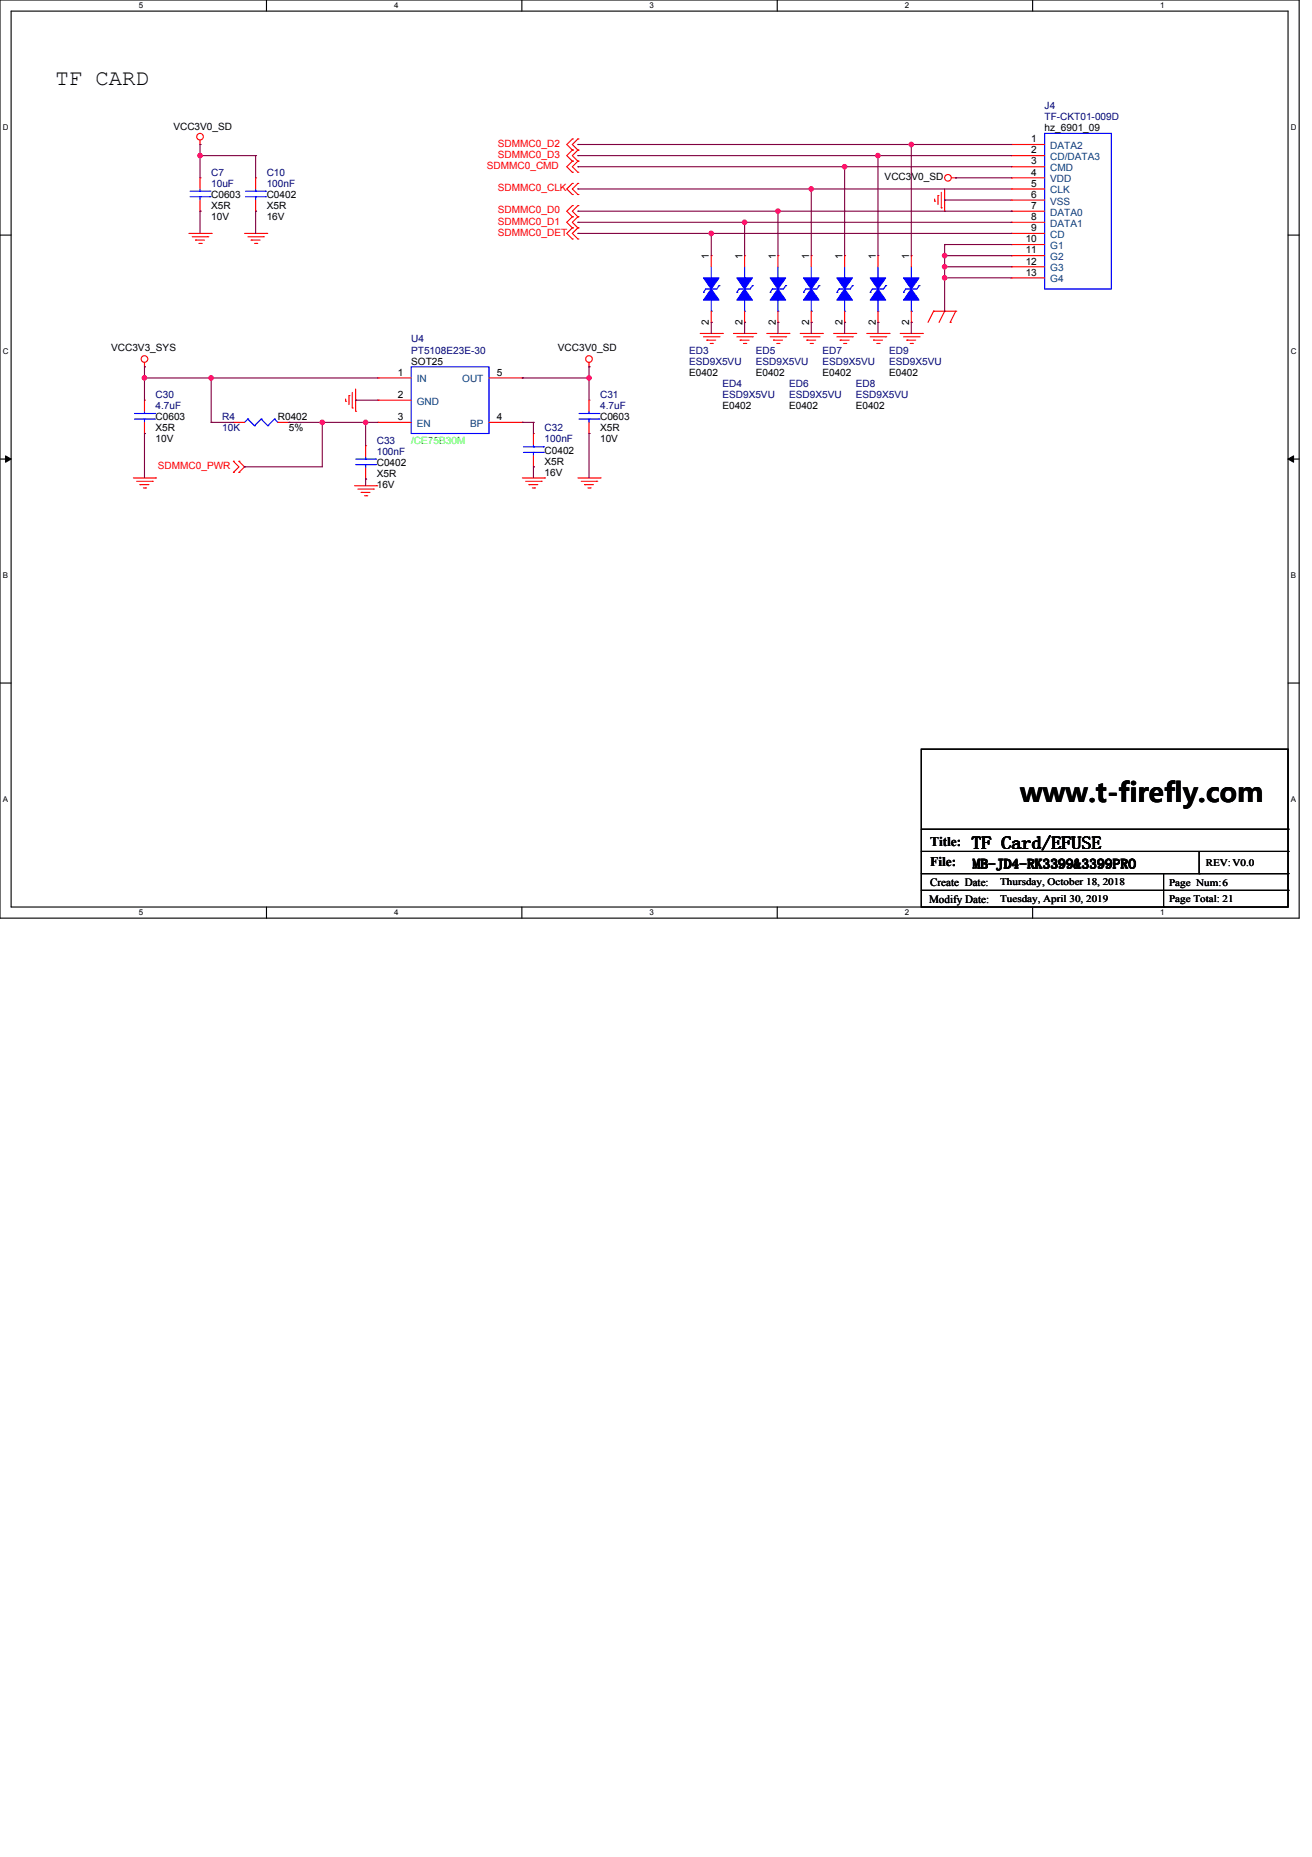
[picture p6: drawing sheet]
<svg xmlns="http://www.w3.org/2000/svg" width="210mm" height="297mm" viewBox="0 0 210 297" stroke-linecap="round" stroke-linejoin="round" font-family="sans-serif">
<path d="M0 0h207.8v146.9h-207.8zM1.8 1.8h204.3v143.3h-204.3z" fill="none" stroke="#000" stroke-width=".18"/>
<g fill="#fff">
<path d="M22.2 .2h.7v1.4h-.7z"/>
<path d="M22.2 145.3h.7v1.4h-.7z"/>
</g>
<path d="M42.6 0v1.8M42.6 145.1v1.8" fill="none" stroke="#000" stroke-width=".18"/>
<g fill="#fff">
<path d="M63.1 .2h.7v1.4h-.7z"/>
<path d="M63.1 145.3h.7v1.4h-.7z"/>
</g>
<path d="M83.5 0v1.8M83.5 145.1v1.8" fill="none" stroke="#000" stroke-width=".18"/>
<g fill="#fff">
<path d="M103.9 .2h.7v1.4h-.7z"/>
<path d="M103.9 145.3h.7v1.4h-.7z"/>
</g>
<path d="M124.4 0v1.8M124.4 145.1v1.8" fill="none" stroke="#000" stroke-width=".18"/>
<g fill="#fff">
<path d="M144.8 .2h.7v1.4h-.7z"/>
<path d="M144.8 145.3h.7v1.4h-.7z"/>
</g>
<path d="M165.2 0v1.8M165.2 145.1v1.8" fill="none" stroke="#000" stroke-width=".18"/>
<g fill="#fff">
<path d="M185.6 .2h.7v1.4h-.7z"/>
<path d="M185.6 145.3h.7v1.4h-.7z"/>
<path d="M.4 19.7h1v1.4h-1z"/>
<path d="M206.5 19.7h.9v1.4h-.9z"/>
<path d="M.4 55.5h1v1.4h-1z"/>
<path d="M206.5 55.5h.9v1.4h-.9z"/>
</g>
<path d="M0 37.6h1.8M206.1 37.6h1.7" fill="none" stroke="#000" stroke-width=".18"/>
<g fill="#fff">
<path d="M.4 91.3h.9v1.5h-.9z"/>
<path d="M206.5 91.3h.9v1.5h-.9z"/>
</g>
<path d="M0 73.4h1.8M206.1 73.4h1.7" fill="none" stroke="#000" stroke-width=".18"/>
<path d="M.9 72.9l.9 .5-.9 .5zM206.1 73.4l.9-.5v1z" fill="#000"/>
<path d="M.9 72.9l.9 .5-.9 .5zM206.1 73.4l.9-.5v1z" fill="none" stroke="#000" stroke-width=".16"/>
<g fill="#fff">
<path d="M.4 127.2h.9v1.4h-.9z"/>
<path d="M206.5 127.2h.9v1.4h-.9z"/>
</g>
<g fill="none" stroke="#000" stroke-width=".18">
<path d="M0 109.3h1.8M147.4 119.8h58.7v25.3h-58.7zM206.1 109.3h1.7M147.4 132.6h58.7M147.4 136.2h58.7M147.4 139.8h58.7M186.2 139.8v5.3M191.8 139.8h.1M191.8 136.2v3.6M206.1 132.6h.1M206.1 136.2h.1M206.1 139.8h.1"/>
<path d="M147.4 142.4h58.7M186.2 145.1h.1M206.1 142.4h.1"/>
</g>
<g fill="none" stroke="#f00" stroke-width=".18">
<path d="M30.2 37.3h3.6M30.8 37.9h2.4M31.3 38.4h.1M31.3 38.4h1.4M31.8 38.9h.4M32 23.1h.1M32 22.4v.7M32.2 38.9h.1M33.2 37.9h.1M33.8 37.3h.1M39.1 37.3h3.6M39.6 37.9h2.5"/>
<path d="M40.2 38.4h.1M40.2 38.4h1.4M40.7 38.9h.4M40.9 28.4h.1M40.9 33.8h.1M40.9 28.4v1.8M40.9 32v1.8M41.1 38.9h.1M42.1 37.9h.1M42.7 37.3h.1M91.6 22.2h.1M91.6 24h.1"/>
<path d="M91.6 25.8h.1M91.6 27.6h.1M91.6 29.3h.1M91.6 31.1h.1M91.6 32.9h.1M91.6 34.7h.1M91.6 36.4h.1M91.6 38.2h.1M91.6 22.2l-.9 .9 .9 .9M91.6 24l-.9 .9 .9 .9M91.6 25.8l-.9 .9 .9 .9M91.6 29.3l-.9 .9 .9 .9"/>
<path d="M91.6 32.9l-.9 .9 .9 .9M91.6 34.7l-.9 .9 .9 .8M91.6 36.4l-.9 .9 .9 .9M92.5 22.2h.1M92.5 24h.1M92.5 25.8h.1M92.5 27.6h.1M92.5 29.3h.1M92.5 31.1h.1M92.5 32.9h.1M92.5 34.7h.1M92.5 36.4h.1"/>
<path d="M92.5 38.2h.1M92.5 22.2l-.9 .9 .9 .9M92.5 24l-.9 .9 .9 .9M92.5 25.8l-.9 .9 .9 .9M92.5 29.3l-.9 .9 .9 .9M92.5 32.9l-.9 .9 .9 .9M92.5 34.7l-.9 .9 .9 .8M92.5 36.4l-.9 .9 .9 .9M149.5 32.2h.1M149.5 31.8v.4M150.1 31.3h.1M150.1 31.3v1.4"/>
<path d="M150.6 33.2h.1M150.6 30.8v2.4M151.1 33.8h.1M151.1 30.2v3.6M152.2 28.4h.7M152.9 28.4h.1M23.1 58.7h.1M23.1 58v.7M94.2 58.7h.1M94.2 58v.7M112 53.3h3.6M112.5 53.9h2.5"/>
<path d="M113.1 54.4h.1M113.1 54.4h1.4M113.6 54.9h.4M114 54.9h.1M115 53.9h.1M115.6 53.3h.1M117.3 53.3h3.6M117.9 53.9h2.5M118.4 54.4h.1M118.4 54.4h1.4M118.9 54.9h.4M119.3 54.9h.1"/>
<path d="M120.4 53.9h.1M120.9 53.3h.1M122.7 53.3h3.5M123.2 53.9h2.5M123.7 54.4h.1M123.7 54.4h1.5M124.3 54.9h.3M124.6 54.9h.1M125.7 53.9h.1M126.2 53.3h.1M128 53.3h3.6M128.5 53.9h2.5"/>
<path d="M129.1 54.4h.1M129.1 54.4h1.4M129.6 54.9h.4M130 54.9h.1M131 53.9h.1M131.6 53.3h.1M133.3 53.3h3.6M133.9 53.9h2.5M134.4 54.4h.1M134.4 54.4h1.4M135 54.9h.3M135.3 54.9h.1"/>
<path d="M136.4 53.9h.1M136.9 53.3h.1M138.7 53.3h3.5M139.2 53.9h2.5M139.8 54.4h.1M139.8 54.4h1.4M140.3 54.9h.3M140.6 54.9h.1M141.7 53.9h.1M142.2 53.3h.1M144 53.3h3.6M144.6 53.9h2.4"/>
<path d="M145.1 54.4h.1M145.1 54.4h1.4M145.6 54.9h.4M146 54.9h.1M147 53.9h.1M147.6 53.3h.1M149.4 49.8h.1M149.4 49.8l-.9 1.8M149.4 49.8h3.5M151.1 49.8h.1M151.1 49.8l-.9 1.8M152 51.6h.1"/>
<path d="M152.9 49.8h.1M152.9 49.8l-.9 1.8M21.3 76.5h3.6M21.9 77h2.5M22.4 77.5h.1M22.4 77.5h1.4M22.9 78.1h.4M23.3 78.1h.1M24.4 77h.1M24.9 76.5h.1M37.3 75.6h.1M37.3 73.8h.1"/>
<path d="M37.3 73.8l.9 .9-.9 .9M38.2 73.8h.1M38.2 75.6h.1M38.2 73.8l.9 .9-.9 .9M55.3 64.2h.1M55.3 63.8v.4M55.8 63.3h.1M55.8 63.3v1.4M56.4 65.3h.1M56.4 62.8v2.5M56.7 77.7h3.6M56.9 65.8h.1"/>
<path d="M56.9 62.2v3.6M57.3 78.2h2.4M57.8 78.8h.1M57.8 78.8h1.4M58.3 79.3h.4M58.7 79.3h.1M59.7 78.2h.1M60.3 77.7h.1M83.6 76.5h3.5M84.1 77h2.5M84.6 77.5h.1M84.6 77.5h1.5"/>
<path d="M85.2 78.1h.3M85.5 78.1h.1M86.6 77h.1M87.1 76.5h.1M92.5 76.5h3.5M93 77h2.5M93.5 77.5h.1M93.5 77.5h1.4M94.1 78.1h.3M94.4 78.1h.1M95.5 77h.1M96 76.5h.1"/>
<circle cx="32" cy="21.9" r=".53"/>
<circle cx="151.7" cy="28.4" r=".53"/>
<circle cx="23.1" cy="57.4" r=".53"/>
<circle cx="94.2" cy="57.4" r=".53"/>
</g>
<g fill="none" stroke="#00f" stroke-width=".18">
<path d="M39.3 31.5h3.2M39.3 30.6h3.2M40.9 30.6h.1M40.9 31.5h.1M40.9 30.2v.4M40.9 31.5v.5M42.5 31.5h.1M42.5 30.6h.1M134.2 46.2h.1M134.2 46.2h1.8M135.1 44.4h.1M135.1 49.8h.1"/>
<path d="M135.1 42.7v1.7M135.1 48v1.8"/>
</g>
<path d="M133.9 44.4h2.5l-1.3 1.8z" fill-rule="evenodd" fill="#00f"/>
<path d="M133.9 44.4h2.5l-1.3 1.8zM133.9 46.8h.1M134.2 46.2l-.3 .6M136.4 45.7h.1M136.4 45.7l-.4 .5" fill="none" stroke="#00f" stroke-width=".18"/>
<path d="M135.1 46.2l1.3 1.8h-2.5z" fill-rule="evenodd" fill="#00f"/>
<path d="M118.2 46.2h.1M118.2 46.2h1.8M119.1 44.4h.1M119.1 49.8h.1M119.1 42.7v1.7M119.1 48v1.8M135.1 46.2l1.3 1.8h-2.5z" fill="none" stroke="#00f" stroke-width=".18"/>
<path d="M135.1 40.9h.1M135.1 51.6h.1M135.1 40.9v1.8M135.1 49.8v1.8" fill="none" stroke="#f00" stroke-width=".18"/>
<path d="M117.9 44.4h2.5l-1.3 1.8z" fill-rule="evenodd" fill="#00f"/>
<path d="M117.9 44.4h2.5l-1.3 1.8zM117.9 46.8h.1M118.2 46.2l-.3 .6M120.4 45.7h.1M120.4 45.7l-.4 .5" fill="none" stroke="#00f" stroke-width=".18"/>
<path d="M119.1 46.2l1.3 1.8h-2.5z" fill-rule="evenodd" fill="#00f"/>
<g fill="none" stroke="#00f" stroke-width=".18">
<path d="M167.1 21.3h10.7v24.9h-10.7zM119.1 46.2l1.3 1.8h-2.5zM128.9 46.2h.1M128.9 46.2h1.8M129.8 44.4h.1M129.8 49.8h.1M129.8 42.7v1.7M129.8 48v1.8M21.5 67h3.2M21.5 66.1h3.2M23.1 66.1h.1M23.1 67h.1"/>
<path d="M23.1 65.8v.3M23.1 67v.6M24.7 67h.1M24.7 66.1h.1M83.7 72.4h3.2M83.7 71.5h3.2M85.3 71.5h.1M85.3 72.4h.1M85.3 71.1v.4M85.3 72.4v.5M86.9 72.4h.1M86.9 71.5h.1"/>
<path d="M92.6 67h3.2M92.6 66.1h3.2M94.2 66.1h.1M94.2 67h.1M94.2 65.8v.3M94.2 67v.6M95.8 67h.1M95.8 66.1h.1"/>
</g>
<g fill="none" stroke="#f00" stroke-width=".18">
<path d="M161.8 24.9h.1M161.8 26.7h.1M161.8 28.4h.1M161.8 30.2h.1M161.8 32h.1M161.8 33.8h.1M161.8 35.6h.1M161.8 37.3h.1M161.8 39.1h.1M161.8 23.1h.1M161.8 24.9h5.3M161.8 26.7h5.3"/>
<path d="M161.8 28.4h5.3M161.8 30.2h5.3M161.8 32h5.3M161.8 33.8h5.3M161.8 35.6h5.3M161.8 37.3h5.3M161.8 39.1h5.3M161.8 23.1h5.3M119.1 40.9h.1M119.1 51.6h.1M119.1 40.9v1.8M119.1 49.8v1.8"/>
<path d="M161.8 40.9h.1M161.8 42.7h.1M161.8 44.4h.1M161.8 40.9h5.3M161.8 42.7h5.3M161.8 44.4h5.3M23.1 64h.1M23.1 69.3h.1M23.1 64v1.8M23.1 67.6v1.7M85.3 69.3h.1M85.3 74.7h.1"/>
<path d="M85.3 69.3v1.8M85.3 72.9v1.8M94.2 64h.1M94.2 69.3h.1M94.2 64v1.8M94.2 67.6v1.7"/>
</g>
<path d="M128.5 44.4h2.5l-1.2 1.8z" fill-rule="evenodd" fill="#00f"/>
<path d="M128.5 44.4h2.5l-1.2 1.8zM128.5 46.8h.1M128.9 46.2l-.4 .6M131 45.7h.1M131 45.7l-.3 .5" fill="none" stroke="#00f" stroke-width=".18"/>
<path d="M129.8 46.2l1.2 1.8h-2.5z" fill-rule="evenodd" fill="#00f"/>
<path d="M65.8 58.7h12.4v10.6h-12.4zM123.6 46.2h.1M123.6 46.2h1.7M124.5 44.4h.1M124.5 49.8h.1M124.5 42.7v1.7M124.5 48v1.8M129.8 46.2l1.2 1.8h-2.5z" fill="none" stroke="#00f" stroke-width=".18"/>
<g fill="none" stroke="#f00" stroke-width=".18">
<path d="M129.8 40.9h.1M129.8 51.6h.1M129.8 40.9v1.8M129.8 49.8v1.8M60.5 60.5h.1M60.5 64h.1M60.5 67.6h.1M60.5 60.5h5.3M60.5 64h5.3M60.5 67.6h5.3M78.2 60.5h5.4M78.2 67.6h5.4"/>
<path d="M83.6 67.6h.1M83.6 60.5h.1"/>
</g>
<path d="M123.2 44.4h2.5l-1.2 1.8z" fill-rule="evenodd" fill="#00f"/>
<path d="M123.2 44.4h2.5l-1.2 1.8zM123.2 46.8h.1M123.6 46.2l-.4 .6M125.7 45.7h.1M125.7 45.7l-.4 .5" fill="none" stroke="#00f" stroke-width=".18"/>
<path d="M124.5 46.2l1.2 1.8h-2.5z" fill-rule="evenodd" fill="#00f"/>
<path d="M124.5 46.2l1.2 1.8h-2.5zM144.9 46.2h.1M144.9 46.2h1.8M145.8 44.4h.1M145.8 49.8h.1M145.8 42.7v1.7M145.8 48v1.8" fill="none" stroke="#00f" stroke-width=".18"/>
<path d="M124.5 40.9h.1M124.5 51.6h.1M124.5 40.9v1.8M124.5 49.8v1.8" fill="none" stroke="#f00" stroke-width=".18"/>
<path d="M144.6 44.4h2.4l-1.2 1.8z" fill-rule="evenodd" fill="#00f"/>
<path d="M144.6 44.4h2.4l-1.2 1.8zM144.6 46.8h.1M144.9 46.2l-.3 .6M147 45.7h.1M147 45.7l-.3 .5" fill="none" stroke="#00f" stroke-width=".18"/>
<path d="M145.8 46.2l1.2 1.8h-2.4z" fill-rule="evenodd" fill="#00f"/>
<path d="M139.6 46.2h.1M139.6 46.2h1.8M140.5 44.4h.1M140.5 49.8h.1M140.5 42.7v1.7M140.5 48v1.8M145.8 46.2l1.2 1.8h-2.4z" fill="none" stroke="#00f" stroke-width=".18"/>
<path d="M145.8 40.9h.1M145.8 51.6h.1M145.8 40.9v1.8M145.8 49.8v1.8" fill="none" stroke="#f00" stroke-width=".18"/>
<path d="M139.2 44.4h2.5l-1.2 1.8z" fill-rule="evenodd" fill="#00f"/>
<path d="M139.2 44.4h2.5l-1.2 1.8zM139.2 46.8h.1M139.6 46.2l-.4 .6M141.7 45.7h.1M141.7 45.7l-.3 .5" fill="none" stroke="#00f" stroke-width=".18"/>
<path d="M140.5 46.2l1.2 1.8h-2.5z" fill-rule="evenodd" fill="#00f"/>
<path d="M112.9 46.2h.1M112.9 46.2h1.8M113.8 44.4h.1M113.8 49.8h.1M113.8 42.7v1.7M113.8 48v1.8M140.5 46.2l1.2 1.8h-2.5z" fill="none" stroke="#00f" stroke-width=".18"/>
<path d="M140.5 40.9h.1M140.5 51.6h.1M140.5 40.9v1.8M140.5 49.8v1.8" fill="none" stroke="#f00" stroke-width=".18"/>
<path d="M112.5 44.4h2.5l-1.2 1.8z" fill-rule="evenodd" fill="#00f"/>
<path d="M112.5 44.4h2.5l-1.2 1.8zM112.5 46.8h.1M112.9 46.2l-.4 .6M115 45.7h.1M115 45.7l-.3 .5" fill="none" stroke="#00f" stroke-width=".18"/>
<path d="M113.8 46.2l1.2 1.8h-2.5z" fill-rule="evenodd" fill="#00f"/>
<g fill="none" stroke="#00f" stroke-width=".18">
<path d="M30.4 31.5h3.2M30.4 30.6h3.2M32 30.6h.1M32 31.5h.1M32 30.2v.4M32 31.5v.5M33.6 31.5h.1M33.6 30.6h.1M113.8 46.2l1.2 1.8h-2.5zM39.6 67h.1M39.6 67l-.5 .6M39.6 67l1.1 1.1"/>
<path d="M40.7 68.1h.1M41.8 67h.1M41.8 67l-1.1 1.1M41.8 67l1 1.1M42.8 68.1h.1M43.9 67h.1M43.9 67l-1.1 1.1M43.9 67l.5 .6M44.4 67.6h.1M56.9 74.3h3.2M56.9 73.4h3.2M58.5 73.4h.1"/>
<path d="M58.5 74.3h.1M58.5 73.1v.3M58.5 74.3v.6M60.1 74.3h.1M60.1 73.4h.1"/>
</g>
<g fill="none" stroke="#f00" stroke-width=".18">
<path d="M32 28.4h.1M32 33.8h.1M32 28.4v1.8M32 32v1.8M113.8 40.9h.1M113.8 51.6h.1M113.8 40.9v1.8M113.8 49.8v1.8M37.3 67.6h.1M37.3 67.6h1.8M44.4 67.6h1.8M46.2 67.6h.1"/>
<path d="M58.5 71.3h.1M58.5 76.6h.1M58.5 71.3v1.8M58.5 74.9v1.7"/>
</g>
<path d="M32 24.9h.1M32 33.8h.1M32 23.1h.1M32 23.1v5.3M32 33.8v3.5M32 24.9h8.9M40.9 33.8h.1M40.9 33.8v3.5M135.1 26.7h.1M135.1 26.7v14.2M135.1 26.7h26.7" fill="none" stroke="#800040" stroke-width=".18"/>
<circle cx="32" cy="24.9" r=".35" fill="#f0f"/>
<circle cx="32" cy="24.9" r=".35" fill="none" stroke="#f0f" stroke-width=".18"/>
<path d="M40.9 24.9h.1M40.9 24.9v3.5M151.1 44.4h.1M151.1 44.4v5.4M151.1 44.4h10.7" fill="none" stroke="#800040" stroke-width=".18"/>
<circle cx="151.1" cy="44.4" r=".35" fill="#f0f"/>
<circle cx="151.1" cy="44.4" r=".35" fill="none" stroke="#f0f" stroke-width=".18"/>
<path d="M151.1 40.9h.1M151.1 40.9h10.7" fill="none" stroke="#800040" stroke-width=".18"/>
<circle cx="151.1" cy="40.9" r=".35" fill="#f0f"/>
<circle cx="151.1" cy="40.9" r=".35" fill="none" stroke="#f0f" stroke-width=".18"/>
<path d="M151.1 42.7h.1M151.1 42.7v1.7M151.1 42.7h10.7" fill="none" stroke="#800040" stroke-width=".18"/>
<circle cx="151.1" cy="42.7" r=".35" fill="#f0f"/>
<circle cx="151.1" cy="42.7" r=".35" fill="none" stroke="#f0f" stroke-width=".18"/>
<g fill="none" stroke="#800040" stroke-width=".18">
<path d="M92.5 30.2h.1M92.5 30.2h69.3M113.8 37.3h.1M113.8 37.3h48M119.1 35.6h.1M119.1 35.6h42.7M129.8 30.2h.1M140.5 24.9h.1M140.5 24.9h21.3M145.8 23.1h.1M145.8 23.1h16M151.1 39.1h.1"/>
<path d="M151.1 32h.1M151.1 39.1h10.7M151.1 32h10.7M151.1 39.1v3.6M152.9 28.4h.1M152.9 28.4h8.9M151.1 40.9h.1"/>
</g>
<circle cx="129.8" cy="30.2" r=".35" fill="#f0f"/>
<circle cx="129.8" cy="30.2" r=".35" fill="none" stroke="#f0f" stroke-width=".18"/>
<g fill="none" stroke="#800040" stroke-width=".18">
<path d="M92.5 37.3h.1M92.5 37.3h21.3M113.8 37.3h.1M113.8 37.3v3.6M124.5 33.8h.1M124.5 33.8v7.1M129.8 30.2h.1M129.8 30.2v10.7M140.5 24.9h.1M140.5 24.9v16M145.8 23.1h.1M145.8 23.1v17.8"/>
<path d="M113.8 51.6h.1M113.8 51.6v1.7M119.1 51.6h.1M119.1 51.6v1.7M124.5 51.6h.1M124.5 51.6v1.7M129.8 51.6h.1M129.8 51.6v1.7M135.1 51.6h.1M135.1 51.6v1.7M140.5 51.6h.1M140.5 51.6v1.7"/>
<path d="M145.8 51.6h.1M145.8 51.6v1.7"/>
</g>
<circle cx="113.8" cy="37.3" r=".35" fill="#f0f"/>
<circle cx="113.8" cy="37.3" r=".35" fill="none" stroke="#f0f" stroke-width=".18"/>
<path d="M119.1 35.6h.1M119.1 35.6v5.3M23.1 60.5h.1M23.1 60.5v3.5M23.1 60.5h10.7M58.5 67.6h.1M58.5 67.6h2" fill="none" stroke="#800040" stroke-width=".18"/>
<circle cx="23.1" cy="60.4" r=".35" fill="#f0f"/>
<circle cx="23.1" cy="60.4" r=".35" fill="none" stroke="#f0f" stroke-width=".18"/>
<path d="M56.9 64h.1M56.9 64h3.6M94.2 69.3h.1M94.2 60.5h.1M94.2 60.5v3.5M94.2 69.3v7.2" fill="none" stroke="#800040" stroke-width=".18"/>
<circle cx="94.2" cy="60.4" r=".35" fill="#f0f"/>
<circle cx="94.2" cy="60.4" r=".35" fill="none" stroke="#f0f" stroke-width=".18"/>
<g fill="none" stroke="#800040" stroke-width=".18">
<path d="M92.5 26.7h.1M92.5 26.7h42.6M23.1 58.7h.1M23.1 58.7v1.8M94.2 58.7h.1M94.2 58.7v1.8h-10.6M23.1 69.3h.1M23.1 69.3v7.2M83.6 67.6h.1M83.6 60.5h.1M83.6 67.6h1.7M85.3 67.6h.1"/>
<path d="M85.3 74.7h.1M85.3 67.6v1.7M85.3 74.7v1.8"/>
</g>
<circle cx="135.1" cy="26.7" r=".35" fill="#f0f"/>
<circle cx="135.1" cy="26.7" r=".35" fill="none" stroke="#f0f" stroke-width=".18"/>
<path d="M92.5 24.9h.1M92.5 24.9h48" fill="none" stroke="#800040" stroke-width=".18"/>
<circle cx="140.5" cy="24.9" r=".35" fill="#f0f"/>
<circle cx="140.5" cy="24.9" r=".35" fill="none" stroke="#f0f" stroke-width=".18"/>
<path d="M92.5 23.1h.1M92.5 23.1h53.3" fill="none" stroke="#800040" stroke-width=".18"/>
<circle cx="145.8" cy="23.1" r=".35" fill="#f0f"/>
<circle cx="145.8" cy="23.1" r=".35" fill="none" stroke="#f0f" stroke-width=".18"/>
<path d="M92.5 33.8h.1M92.5 33.8h32" fill="none" stroke="#800040" stroke-width=".18"/>
<circle cx="124.5" cy="33.8" r=".35" fill="#f0f"/>
<circle cx="124.5" cy="33.8" r=".35" fill="none" stroke="#f0f" stroke-width=".18"/>
<path d="M92.5 35.6h.1M92.5 35.6h26.6" fill="none" stroke="#800040" stroke-width=".18"/>
<circle cx="119.1" cy="35.6" r=".35" fill="#f0f"/>
<circle cx="119.1" cy="35.6" r=".35" fill="none" stroke="#f0f" stroke-width=".18"/>
<g fill="none" stroke="#800040" stroke-width=".18">
<path d="M33.8 67.6h.1M33.8 60.5h.1M33.8 67.6h3.5M33.8 60.5v7.1M33.8 60.5h26.7M39.1 74.7h.1M39.1 74.7h12.5M46.2 67.6h.1M46.2 67.6h5.4M58.5 67.6h.1M58.5 76.6h.1M58.5 67.6v3.7"/>
<path d="M58.5 76.6v1.1"/>
</g>
<circle cx="33.8" cy="60.4" r=".35" fill="#f0f"/>
<circle cx="33.8" cy="60.4" r=".35" fill="none" stroke="#f0f" stroke-width=".18"/>
<path d="M51.6 67.6h.1M51.6 67.6v7.1M51.6 67.6h6.9" fill="none" stroke="#800040" stroke-width=".18"/>
<circle cx="58.5" cy="67.6" r=".35" fill="#f0f"/>
<circle cx="58.5" cy="67.6" r=".35" fill="none" stroke="#f0f" stroke-width=".18"/>
<circle cx="51.6" cy="67.6" r=".35" fill="#f0f"/>
<circle cx="51.6" cy="67.6" r=".35" fill="none" stroke="#f0f" stroke-width=".18"/>
<path d="M124.5 33.8h37.3M161.8 33.8h.1" fill="none" stroke="#800040" stroke-width=".18"/>
<circle cx="32" cy="24.9" r=".35" fill="#f0f"/>
<circle cx="32" cy="24.9" r=".35" fill="none" stroke="#f0f" stroke-width=".18"/>
<circle cx="151.1" cy="44.4" r=".35" fill="#f0f"/>
<circle cx="151.1" cy="44.4" r=".35" fill="none" stroke="#f0f" stroke-width=".18"/>
<circle cx="151.1" cy="40.9" r=".35" fill="#f0f"/>
<circle cx="151.1" cy="40.9" r=".35" fill="none" stroke="#f0f" stroke-width=".18"/>
<circle cx="151.1" cy="42.7" r=".35" fill="#f0f"/>
<circle cx="151.1" cy="42.7" r=".35" fill="none" stroke="#f0f" stroke-width=".18"/>
<circle cx="129.8" cy="30.2" r=".35" fill="#f0f"/>
<circle cx="129.8" cy="30.2" r=".35" fill="none" stroke="#f0f" stroke-width=".18"/>
<circle cx="113.8" cy="37.3" r=".35" fill="#f0f"/>
<circle cx="113.8" cy="37.3" r=".35" fill="none" stroke="#f0f" stroke-width=".18"/>
<circle cx="23.1" cy="60.4" r=".35" fill="#f0f"/>
<circle cx="23.1" cy="60.4" r=".35" fill="none" stroke="#f0f" stroke-width=".18"/>
<circle cx="94.2" cy="60.4" r=".35" fill="#f0f"/>
<circle cx="94.2" cy="60.4" r=".35" fill="none" stroke="#f0f" stroke-width=".18"/>
<circle cx="135.1" cy="26.7" r=".35" fill="#f0f"/>
<circle cx="135.1" cy="26.7" r=".35" fill="none" stroke="#f0f" stroke-width=".18"/>
<circle cx="140.5" cy="24.9" r=".35" fill="#f0f"/>
<circle cx="140.5" cy="24.9" r=".35" fill="none" stroke="#f0f" stroke-width=".18"/>
<circle cx="145.8" cy="23.1" r=".35" fill="#f0f"/>
<circle cx="145.8" cy="23.1" r=".35" fill="none" stroke="#f0f" stroke-width=".18"/>
<circle cx="124.5" cy="33.8" r=".35" fill="#f0f"/>
<circle cx="124.5" cy="33.8" r=".35" fill="none" stroke="#f0f" stroke-width=".18"/>
<circle cx="119.1" cy="35.6" r=".35" fill="#f0f"/>
<circle cx="119.1" cy="35.6" r=".35" fill="none" stroke="#f0f" stroke-width=".18"/>
<circle cx="33.8" cy="60.4" r=".35" fill="#f0f"/>
<circle cx="33.8" cy="60.4" r=".35" fill="none" stroke="#f0f" stroke-width=".18"/>
<circle cx="58.5" cy="67.6" r=".35" fill="#f0f"/>
<circle cx="58.5" cy="67.6" r=".35" fill="none" stroke="#f0f" stroke-width=".18"/>
<circle cx="51.6" cy="67.6" r=".35" fill="#f0f"/>
<circle cx="51.6" cy="67.6" r=".35" fill="none" stroke="#f0f" stroke-width=".18"/>
<text font-size="4.3" x="163.2" y="128.3">www.t-firefly.com</text>
<text font-size="3.6" x="8.9" y="13.6">TF CARD</text>
<text font-size="2.8" x="155.5" y="135.8">TF Card/EFUSE</text>
<g font-size="2.1">
<text x="148.8" y="135.2">Title:</text>
<text x="148.8" y="138.4">File:</text>
<text x="155.7" y="138.9">MB-JD4-RK3399&amp;3399PRO</text>
</g>
<g font-size="1.8">
<text x="148.8" y="141.7">Create Date:</text>
<text x="148.6" y="144.4">Modify Date:</text>
</g>
<g font-size="1.6" fill="#000080">
<text x="167.1" y="17.4">J4</text>
<text x="167.1" y="19.2">TF-CKT01-009D</text>
<text x="33.8" y="28.1">C7</text>
<text x="33.8" y="29.9">10uF</text>
<text x="42.7" y="28.1">C10</text>
<text x="42.7" y="29.9">100nF</text>
<text x="65.8" y="54.8">U4</text>
<text x="65.8" y="56.5">PT5108E23E-30</text>
<text x="110.2" y="56.5">ED3</text>
<text x="110.2" y="58.3">ESD9X5VU</text>
<text x="120.9" y="56.5">ED5</text>
<text x="120.9" y="58.3">ESD9X5VU</text>
<text x="131.6" y="56.5">ED7</text>
<text x="131.6" y="58.3">ESD9X5VU</text>
<text x="142.2" y="56.5">ED9</text>
<text x="142.2" y="58.3">ESD9X5VU</text>
<text x="24.9" y="63.7">C30</text>
<text x="24.9" y="65.4">4.7uF</text>
<text x="96" y="63.7">C31</text>
<text x="96" y="65.4">4.7uF</text>
<text x="115.6" y="61.9">ED4</text>
<text x="115.6" y="63.7">ESD9X5VU</text>
<text x="126.2" y="61.9">ED6</text>
<text x="126.2" y="63.7">ESD9X5VU</text>
<text x="136.9" y="61.9">ED8</text>
<text x="136.9" y="63.7">ESD9X5VU</text>
<text x="35.6" y="67.2">R4</text>
<text x="35.6" y="69">10K</text>
<text x="60.3" y="70.9">C33</text>
<text x="87.1" y="69">C32</text>
<text x="87.1" y="70.8">100nF</text>
<text x="60.3" y="72.7">100nF</text>
</g>
<g font-size="1.6">
<text x="27.7" y="20.8">VCC3V0_SD</text>
<text x="165" y="22.8">1</text>
<text x="167.1" y="21">hz_6901_09</text>
<text x="141.5" y="28.8">VCC3V0_SD</text>
<text x="165" y="24.5">2</text>
<text x="165" y="26.3">3</text>
<text x="165" y="28.1">4</text>
<text x="165" y="29.9">5</text>
<text x="33.8" y="31.7">C0603</text>
<text x="33.8" y="33.4">X5R</text>
<text x="33.8" y="35.2">10V</text>
<text x="42.7" y="31.7">C0402</text>
<text x="42.7" y="33.4">X5R</text>
<text x="42.7" y="35.2">16V</text>
<text x="165" y="31.6">6</text>
<text x="165" y="33.4">7</text>
<text x="165" y="35.2">8</text>
<text x="113.4" y="41.4" transform="rotate(-90 113.4 41.4)">1</text>
<text x="118.8" y="41.4" transform="rotate(-90 118.8 41.4)">1</text>
<text x="124.1" y="41.4" transform="rotate(-90 124.1 41.4)">1</text>
<text x="129.4" y="41.4" transform="rotate(-90 129.4 41.4)">1</text>
<text x="134.8" y="41.4" transform="rotate(-90 134.8 41.4)">1</text>
<text x="140.1" y="41.4" transform="rotate(-90 140.1 41.4)">1</text>
<text x="145.4" y="41.4" transform="rotate(-90 145.4 41.4)">1</text>
<text x="164.1" y="38.8">10</text>
<text x="164.1" y="40.5">11</text>
<text x="165" y="37">9</text>
<text x="164.1" y="42.3">12</text>
<text x="164.1" y="44.1">13</text>
<text x="113.4" y="51.9" transform="rotate(-90 113.4 51.9)">2</text>
<text x="118.8" y="51.9" transform="rotate(-90 118.8 51.9)">2</text>
<text x="124.1" y="51.9" transform="rotate(-90 124.1 51.9)">2</text>
<text x="129.4" y="51.9" transform="rotate(-90 129.4 51.9)">2</text>
<text x="134.8" y="51.9" transform="rotate(-90 134.8 51.9)">2</text>
<text x="140.1" y="51.9" transform="rotate(-90 140.1 51.9)">2</text>
<text x="145.4" y="51.9" transform="rotate(-90 145.4 51.9)">2</text>
<text x="17.8" y="56.2">VCC3V3_SYS</text>
<text x="65.8" y="58.3">SOT25</text>
<text x="89.3" y="56.2">VCC3V0_SD</text>
<text x="63.6" y="60.1">1</text>
<text x="63.6" y="63.6">2</text>
<text x="79.5" y="60.1">5</text>
<text x="110.2" y="60.1">E0402</text>
<text x="115.6" y="65.4">E0402</text>
<text x="120.9" y="60.1">E0402</text>
<text x="126.2" y="65.4">E0402</text>
<text x="131.6" y="60.1">E0402</text>
<text x="136.9" y="65.4">E0402</text>
<text x="142.2" y="60.1">E0402</text>
<text x="24.9" y="67.2">C0603</text>
<text x="24.9" y="69">X5R</text>
<text x="24.9" y="70.8">10V</text>
<text x="44.4" y="67.2">R0402</text>
<text x="46.2" y="69">5%</text>
<text x="63.6" y="67.2">3</text>
<text x="79.5" y="67.2">4</text>
<text x="96" y="67.2">C0603</text>
<text x="96" y="69">X5R</text>
<text x="96" y="70.8">10V</text>
<text x="60.3" y="74.5">C0402</text>
<text x="60.3" y="76.3">X5R</text>
<text x="87.1" y="72.5">C0402</text>
<text x="87.1" y="74.3">X5R</text>
<text x="87.1" y="76.1">16V</text>
<text x="60.3" y="78.1">16V</text>
<text x="160" y="141.5">Thursday, October 18, 2018</text>
<text x="187" y="141.7">Page Num:6</text>
<text x="192.9" y="138.5">REV:V0.0</text>
<text x="160" y="144.2">Tuesday, April 30, 2019</text>
<text x="187" y="144.2">Page Total: 21</text>
</g>
<g font-size="1.6" fill="#f00">
<text x="79.7" y="23.5">SDMMC0_D2</text>
<text x="77.9" y="27">SDMMC0_CMD</text>
<text x="79.7" y="25.3">SDMMC0_D3</text>
<text x="79.7" y="30.6">SDMMC0_CLK</text>
<text x="79.7" y="34.1">SDMMC0_D0</text>
<text x="79.7" y="35.9">SDMMC0_D1</text>
<text x="79.7" y="37.7">SDMMC0_DET</text>
<text x="25.2" y="75">SDMMC0_PWR</text>
</g>
<g font-size="1.6" fill="#004080">
<text x="168" y="23.8">DATA2</text>
<text x="168" y="25.6">CD/DATA3</text>
<text x="168" y="27.4">CMD</text>
<text x="168" y="29.2">VDD</text>
<text x="168" y="30.9">CLK</text>
<text x="168" y="32.7">VSS</text>
<text x="168" y="34.5">DATA0</text>
<text x="168" y="36.3">DATA1</text>
<text x="168" y="38.1">CD</text>
<text x="168" y="39.8">G1</text>
<text x="168" y="41.6">G2</text>
<text x="168" y="43.4">G3</text>
<text x="168" y="45.2">G4</text>
<text x="66.7" y="61.2">IN</text>
<text x="66.7" y="64.7">GND</text>
<text x="73.9" y="61.2">OUT</text>
<text x="66.7" y="68.3">EN</text>
<text x="75.2" y="68.3">BP</text>
</g>
<text font-size="1.6" fill="#0f0" x="65.8" y="70.9">/CE75B30M</text>
<g font-size="1.3">
<text x="22.2" y="1.3">5</text>
<text x="63.1" y="1.3">4</text>
<text x="103.9" y="1.3">3</text>
<text x="144.8" y="1.3">2</text>
<text x="185.6" y="1.3">1</text>
<text x=".4" y="20.8">D</text>
<text x="206.5" y="20.8">D</text>
<text x=".4" y="56.7">C</text>
<text x="206.5" y="56.7">C</text>
<text x=".4" y="92.5">B</text>
<text x="206.5" y="92.5">B</text>
<text x=".4" y="128.3">A</text>
<text x="206.5" y="128.3">A</text>
<text x="22.2" y="146.4">5</text>
<text x="63.1" y="146.4">4</text>
<text x="103.9" y="146.4">3</text>
<text x="144.8" y="146.4">2</text>
<text x="185.6" y="146.4">1</text>
</g>
</svg>
